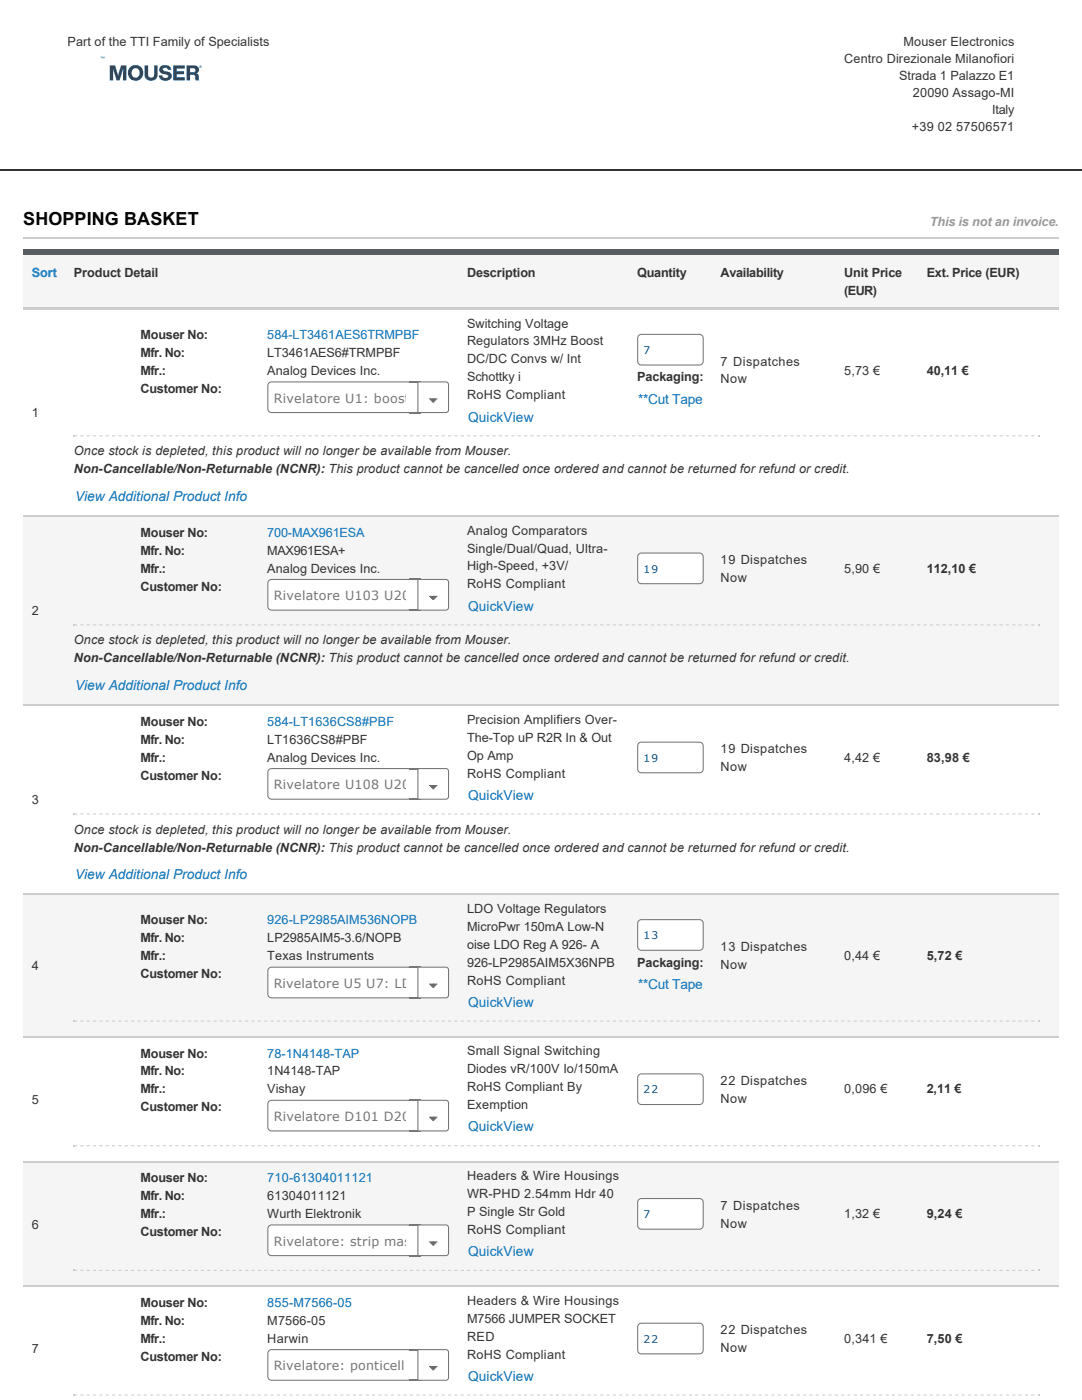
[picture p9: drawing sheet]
<svg xmlns="http://www.w3.org/2000/svg" width="216mm" height="279mm" viewBox="0 0 216 279" stroke-linecap="round" stroke-linejoin="round" font-family="sans-serif">
<path d="M4.6 47.5h206.7" fill="none" stroke="#ccc" stroke-width=".21"/>
<g fill="#fff">
<path d="M4.6 49.8h206.7v.4h-206.7z" fill-rule="evenodd"/>
<path d="M4.6 50.2h8.5v11.4h-8.5z" fill-rule="evenodd"/>
</g>
<path d="M4.6 50.2h8.5v11.4h-8.5z" fill-rule="evenodd" fill="#f5f5f5"/>
<path d="M13.1 50.2h78.4v11.4h-78.4z" fill-rule="evenodd" fill="#fff"/>
<path d="M13.1 50.2h78.4v11.4h-78.4z" fill-rule="evenodd" fill="#f5f5f5"/>
<path d="M91.5 50.2h33.9v11.4h-33.9z" fill-rule="evenodd" fill="#fff"/>
<path d="M91.5 50.2h33.9v11.4h-33.9z" fill-rule="evenodd" fill="#f5f5f5"/>
<path d="M125.4 50.2h16.7v11.4h-16.7z" fill-rule="evenodd" fill="#fff"/>
<path d="M125.4 50.2h16.7v11.4h-16.7z" fill-rule="evenodd" fill="#f5f5f5"/>
<path d="M142.1 50.2h24.7v11.4h-24.7z" fill-rule="evenodd" fill="#fff"/>
<path d="M142.1 50.2h24.7v11.4h-24.7z" fill-rule="evenodd" fill="#f5f5f5"/>
<path d="M166.8 50.2h16.4v11.4h-16.4z" fill-rule="evenodd" fill="#fff"/>
<path d="M166.8 50.2h16.4v11.4h-16.4z" fill-rule="evenodd" fill="#f5f5f5"/>
<path d="M183.2 50.2h24.7v11.4h-24.7z" fill-rule="evenodd" fill="#fff"/>
<path d="M183.2 50.2h24.7v11.4h-24.7z" fill-rule="evenodd" fill="#f5f5f5"/>
<path d="M207.9 50.2h3.4v11.4h-3.4z" fill-rule="evenodd" fill="#fff"/>
<path d="M207.9 50.2h3.4v11.4h-3.4z" fill-rule="evenodd" fill="#f5f5f5"/>
<g fill="#ccc">
<path d="M14.8 86.9h.2v.2h-.2z" fill-rule="evenodd"/>
<path d="M207.3 86.9h.2v.2h-.2z" fill-rule="evenodd"/>
</g>
<path d="M15 87h192" fill="none" stroke="#ccc" stroke-width=".21" stroke-dasharray=".6 .6" stroke-dashoffset=".2" stroke-linecap="butt"/>
<g fill="#f5f5f5">
<path d="M4.6 102.9h8.5v37.7h-8.5z" fill-rule="evenodd"/>
<path d="M13.1 102.9h78.4v20.9h-78.4z" fill-rule="evenodd"/>
<path d="M91.5 102.9h33.9v20.9h-33.9z" fill-rule="evenodd"/>
<path d="M125.4 102.9h16.7v20.9h-16.7z" fill-rule="evenodd"/>
<path d="M142.1 102.9h24.7v20.9h-24.7z" fill-rule="evenodd"/>
<path d="M166.8 102.9h16.4v20.9h-16.4z" fill-rule="evenodd"/>
<path d="M183.2 102.9h24.7v20.9h-24.7z" fill-rule="evenodd"/>
<path d="M207.9 102.9h3.4v20.9h-3.4z" fill-rule="evenodd"/>
<path d="M13.1 123.8h198.2v16.8h-198.2z" fill-rule="evenodd"/>
</g>
<g fill="#ccc">
<path d="M14.8 124.6h.2v.2h-.2z" fill-rule="evenodd"/>
<path d="M207.3 124.6h.2v.2h-.2z" fill-rule="evenodd"/>
</g>
<path d="M15 124.7h192" fill="none" stroke="#ccc" stroke-width=".21" stroke-dasharray=".6 .6" stroke-dashoffset=".2" stroke-linecap="butt"/>
<g fill="#ccc">
<path d="M14.8 162.3h.2v.3h-.2z" fill-rule="evenodd"/>
<path d="M207.3 162.3h.2v.3h-.2z" fill-rule="evenodd"/>
</g>
<path d="M15 162.5h192" fill="none" stroke="#ccc" stroke-width=".21" stroke-dasharray=".6 .6" stroke-dashoffset=".2" stroke-linecap="butt"/>
<g fill="#f5f5f5">
<path d="M4.6 178.4h8.5v28.4h-8.5z" fill-rule="evenodd"/>
<path d="M13.1 178.4h78.4v24.4h-78.4z" fill-rule="evenodd"/>
<path d="M91.5 178.4h33.9v24.4h-33.9z" fill-rule="evenodd"/>
<path d="M125.4 178.4h16.7v24.4h-16.7z" fill-rule="evenodd"/>
<path d="M142.1 178.4h24.7v24.4h-24.7z" fill-rule="evenodd"/>
<path d="M166.8 178.4h16.4v24.4h-16.4z" fill-rule="evenodd"/>
<path d="M183.2 178.4h24.7v24.4h-24.7z" fill-rule="evenodd"/>
<path d="M207.9 178.4h3.4v24.4h-3.4z" fill-rule="evenodd"/>
<path d="M13.1 202.8h198.2v4h-198.2z" fill-rule="evenodd"/>
</g>
<g fill="#ccc">
<path d="M14.8 203.7h.2v.2h-.2z" fill-rule="evenodd"/>
<path d="M207.3 203.7h.2v.2h-.2z" fill-rule="evenodd"/>
</g>
<path d="M15 203.8h192" fill="none" stroke="#ccc" stroke-width=".21" stroke-dasharray=".6 .6" stroke-dashoffset=".2" stroke-linecap="butt"/>
<g fill="#ccc">
<path d="M14.8 228.6h.2v.2h-.2z" fill-rule="evenodd"/>
<path d="M207.3 228.6h.2v.2h-.2z" fill-rule="evenodd"/>
</g>
<path d="M15 228.7h192" fill="none" stroke="#ccc" stroke-width=".21" stroke-dasharray=".6 .6" stroke-dashoffset=".2" stroke-linecap="butt"/>
<g fill="#f5f5f5">
<path d="M4.6 231.7h8.5v24.9h-8.5z" fill-rule="evenodd"/>
<path d="M13.1 231.7h78.4v20.9h-78.4z" fill-rule="evenodd"/>
<path d="M91.5 231.7h33.9v20.9h-33.9z" fill-rule="evenodd"/>
<path d="M125.4 231.7h16.7v20.9h-16.7z" fill-rule="evenodd"/>
<path d="M142.1 231.7h24.7v20.9h-24.7z" fill-rule="evenodd"/>
<path d="M166.8 231.7h16.4v20.9h-16.4z" fill-rule="evenodd"/>
<path d="M183.2 231.7h24.7v20.9h-24.7z" fill-rule="evenodd"/>
<path d="M207.9 231.7h3.4v20.9h-3.4z" fill-rule="evenodd"/>
<path d="M13.1 252.6h198.2v4h-198.2z" fill-rule="evenodd"/>
</g>
<g fill="#ccc">
<path d="M14.8 253.4h.2v.2h-.2z" fill-rule="evenodd"/>
<path d="M207.3 253.4h.2v.2h-.2z" fill-rule="evenodd"/>
</g>
<path d="M15 253.5h192" fill="none" stroke="#ccc" stroke-width=".21" stroke-dasharray=".6 .6" stroke-dashoffset=".2" stroke-linecap="butt"/>
<g fill="#ccc">
<path d="M14.8 278.3h.2v.2h-.2z" fill-rule="evenodd"/>
<path d="M207.3 278.3h.2v.2h-.2z" fill-rule="evenodd"/>
</g>
<path d="M15 278.4h192" fill="none" stroke="#ccc" stroke-width=".21" stroke-dasharray=".6 .6" stroke-dashoffset=".2" stroke-linecap="butt"/>
<path d="M4.6 103h206.7M4.6 140.7h206.7M4.6 178.5h206.7M4.6 206.9h206.7M4.6 231.8h206.7M4.6 256.7h206.7" fill="none" stroke="#ccc" stroke-width=".21"/>
<path d="M4.6 61.6h206.7" fill="none" stroke="#ccc" stroke-width=".42"/>
<path d="M4.6 49.8h206.7v1h-206.7z" fill-rule="evenodd" fill="#585d62"/>
<path d="M127.4 66.9l.6-.3h11.6a.84 .84 0 0 1 .8 .9v4.6a.84 .84 0 0 1-.8 .9h-11.6a.84 .84 0 0 1-.9-.9v-4.6zM127.7 67.2l.5-.2h11.2a.63 .63 0 0 1 .6 .7v4.2a.63 .63 0 0 1-.6 .6h-11.2a.63 .63 0 0 1-.6-.6v-4.2z" fill-rule="evenodd" fill="#757575"/>
<path d="M127.5 67l.5-.2h11.6a.63 .63 0 0 1 .6 .7v4.6a.63 .63 0 0 1-.6 .6h-11.6a.63 .63 0 0 1-.7-.6v-4.6z" fill-rule="evenodd" fill="#fff"/>
<path d="M127.4 110.5l.6-.2h11.6a.84 .84 0 0 1 .8 .8v4.7a.84 .84 0 0 1-.8 .8h-11.6a.84 .84 0 0 1-.9-.8v-4.7zM127.7 110.9l.5-.2h11.2a.63 .63 0 0 1 .6 .6v4.2a.63 .63 0 0 1-.6 .7h-11.2a.63 .63 0 0 1-.6-.7v-4.2z" fill-rule="evenodd" fill="#757575"/>
<path d="M127.5 110.7l.5-.2h11.6a.63 .63 0 0 1 .6 .6v4.7a.63 .63 0 0 1-.6 .6h-11.6a.63 .63 0 0 1-.7-.6v-4.7z" fill-rule="evenodd" fill="#fff"/>
<path d="M127.4 148.3l.6-.3h11.6a.84 .84 0 0 1 .8 .9v4.6a.84 .84 0 0 1-.8 .8h-11.6a.84 .84 0 0 1-.9-.8v-4.6zM127.7 148.6l.5-.2h11.2a.63 .63 0 0 1 .6 .7v4.2a.63 .63 0 0 1-.6 .6h-11.2a.63 .63 0 0 1-.6-.6v-4.2z" fill-rule="evenodd" fill="#757575"/>
<path d="M127.5 148.4l.5-.2h11.6a.63 .63 0 0 1 .6 .7v4.6a.63 .63 0 0 1-.6 .6h-11.6a.63 .63 0 0 1-.7-.6v-4.6z" fill-rule="evenodd" fill="#fff"/>
<path d="M127.4 183.7l.6-.3h11.6a.84 .84 0 0 1 .8 .9v4.6a.84 .84 0 0 1-.8 .9h-11.6a.84 .84 0 0 1-.9-.9v-4.6zM127.7 184l.5-.1h11.2a.63 .63 0 0 1 .6 .6v4.2a.63 .63 0 0 1-.6 .6h-11.2a.63 .63 0 0 1-.6-.6v-4.2z" fill-rule="evenodd" fill="#757575"/>
<path d="M127.5 183.8l.5-.2h11.6a.63 .63 0 0 1 .6 .7v4.6a.63 .63 0 0 1-.6 .6h-11.6a.63 .63 0 0 1-.7-.6v-4.6z" fill-rule="evenodd" fill="#fff"/>
<path d="M127.4 214.5l.6-.3h11.6a.84 .84 0 0 1 .8 .9v4.6a.84 .84 0 0 1-.8 .8h-11.6a.84 .84 0 0 1-.9-.8v-4.6zM127.7 214.8l.5-.2h11.2a.63 .63 0 0 1 .6 .7v4.2a.63 .63 0 0 1-.6 .6h-11.2a.63 .63 0 0 1-.6-.6v-4.2z" fill-rule="evenodd" fill="#757575"/>
<path d="M127.5 214.6l.5-.2h11.6a.63 .63 0 0 1 .6 .7v4.6a.63 .63 0 0 1-.6 .6h-11.6a.63 .63 0 0 1-.7-.6v-4.6z" fill-rule="evenodd" fill="#fff"/>
<path d="M127.4 239.3l.6-.2h11.6a.84 .84 0 0 1 .8 .8v4.7a.84 .84 0 0 1-.8 .8h-11.6a.84 .84 0 0 1-.9-.8v-4.7zM127.7 239.7l.5-.2h11.2a.63 .63 0 0 1 .6 .6v4.3a.63 .63 0 0 1-.6 .6h-11.2a.63 .63 0 0 1-.6-.6v-4.3z" fill-rule="evenodd" fill="#757575"/>
<path d="M127.5 239.5l.5-.2h11.6a.63 .63 0 0 1 .6 .6v4.7a.63 .63 0 0 1-.6 .6h-11.6a.63 .63 0 0 1-.7-.6v-4.7z" fill-rule="evenodd" fill="#fff"/>
<path d="M127.4 264.2l.6-.2h11.6a.84 .84 0 0 1 .8 .8v4.7a.84 .84 0 0 1-.8 .8h-11.6a.84 .84 0 0 1-.9-.8v-4.7zM127.7 264.6l.5-.2h11.2a.63 .63 0 0 1 .6 .6v4.2a.63 .63 0 0 1-.6 .7h-11.2a.63 .63 0 0 1-.6-.7v-4.2z" fill-rule="evenodd" fill="#757575"/>
<path d="M127.5 264.4l.5-.2h11.6a.63 .63 0 0 1 .6 .6v4.7a.63 .63 0 0 1-.6 .6h-11.6a.63 .63 0 0 1-.7-.6v-4.7z" fill-rule="evenodd" fill="#fff"/>
<path d="M53.6 76.4l.6-.3h27.2a.84 .84 0 0 1 .8 .9v4.6a.84 .84 0 0 1-.8 .8h-27.2a.84 .84 0 0 1-.9-.8v-4.6zM53.9 76.7l.5-.2h26.8a.63 .63 0 0 1 .6 .7v4.2a.63 .63 0 0 1-.6 .6h-26.8a.63 .63 0 0 1-.6-.6v-4.2z" fill-rule="evenodd" fill="#757575"/>
<g fill="#fff">
<path d="M53.7 76.5l.5-.2h27.2a.63 .63 0 0 1 .6 .7v4.6a.63 .63 0 0 1-.6 .6h-27.2a.63 .63 0 0 1-.6-.6v-4.6z" fill-rule="evenodd"/>
<path d="M81.6 76.1h2.3v6.3h-2.3z" fill-rule="evenodd"/>
</g>
<path d="M81.6 76.2h2.3M81.6 82.3h2.3" fill="none" stroke="#757575" stroke-width=".21"/>
<path d="M83.8 76.1v6.3" fill="none" stroke="#ccc" stroke-width=".21"/>
<path d="M83.3 76.1h5.7a.63 .63 0 0 1 .6 .6v5.1a.63 .63 0 0 1-.6 .6h-5.7zM83.7 76.5l5.3 .1 .2 .4-.1 4.8-.3 .2h-5.1z" fill-rule="evenodd" fill="#757575"/>
<path d="M83.5 76.3l5.7 .1 .2 .3-.1 5.3-.3 .2h-5.5z" fill-rule="evenodd" fill="#fff"/>
<g fill="#6b6b6b">
<path d="M85.6 79.5h.8v.8h-.8z" fill-rule="evenodd"/>
<path d="M86.4 79.5h.9v.8h-.9z" fill-rule="evenodd"/>
</g>
<path d="M86.4 79.9v-.2" fill="none" stroke="#6b6b6b" stroke-width=".84" stroke-dasharray="2.5 2.5" stroke-dashoffset="1.3" stroke-linecap="butt"/>
<path d="M53.6 115.8l.6-.3h27.2a.84 .84 0 0 1 .8 .9v4.6a.84 .84 0 0 1-.8 .9h-27.2a.84 .84 0 0 1-.9-.9v-4.6zM53.9 116.1l.5-.1h26.8a.63 .63 0 0 1 .6 .6v4.2a.63 .63 0 0 1-.6 .6h-26.8a.63 .63 0 0 1-.6-.6v-4.2z" fill-rule="evenodd" fill="#757575"/>
<g fill="#fff">
<path d="M53.7 115.9l.5-.1h27.2a.63 .63 0 0 1 .6 .6v4.6a.63 .63 0 0 1-.6 .7h-27.2a.63 .63 0 0 1-.6-.7v-4.6z" fill-rule="evenodd"/>
<path d="M81.6 115.5h2.3v6.4h-2.3z" fill-rule="evenodd"/>
</g>
<path d="M81.6 115.6h2.3M81.6 121.8h2.3" fill="none" stroke="#757575" stroke-width=".21"/>
<path d="M83.8 115.5v6.4" fill="none" stroke="#ccc" stroke-width=".21"/>
<path d="M83.3 115.5h5.7a.63 .63 0 0 1 .6 .7v5a.63 .63 0 0 1-.6 .7h-5.7zM83.7 116h5.3l.2 .4-.1 4.8-.3 .2h-5.1z" fill-rule="evenodd" fill="#757575"/>
<path d="M83.5 115.8h5.7l.2 .4-.1 5.2-.3 .3h-5.5z" fill-rule="evenodd" fill="#fff"/>
<g fill="#6b6b6b">
<path d="M85.6 118.9h.8v.9h-.8z" fill-rule="evenodd"/>
<path d="M86.4 118.9h.9v.9h-.9z" fill-rule="evenodd"/>
</g>
<path d="M86.4 119.3v-.2" fill="none" stroke="#6b6b6b" stroke-width=".84" stroke-dasharray="2.5 2.5" stroke-dashoffset="1.3" stroke-linecap="butt"/>
<path d="M53.6 153.5l.6-.2h27.2a.84 .84 0 0 1 .8 .8v4.7a.84 .84 0 0 1-.8 .8h-27.2a.84 .84 0 0 1-.9-.8v-4.7zM53.9 153.9l.5-.2h26.8a.63 .63 0 0 1 .6 .6v4.3a.63 .63 0 0 1-.6 .6h-26.8a.63 .63 0 0 1-.6-.6v-4.3z" fill-rule="evenodd" fill="#757575"/>
<g fill="#fff">
<path d="M53.7 153.7l.5-.2h27.2a.63 .63 0 0 1 .6 .6v4.7a.63 .63 0 0 1-.6 .6h-27.2a.63 .63 0 0 1-.6-.6v-4.7z" fill-rule="evenodd"/>
<path d="M81.6 153.3h2.3v6.3h-2.3z" fill-rule="evenodd"/>
</g>
<path d="M81.6 153.4h2.3M81.6 159.5h2.3" fill="none" stroke="#757575" stroke-width=".21"/>
<path d="M83.8 153.3v6.3" fill="none" stroke="#ccc" stroke-width=".21"/>
<path d="M83.3 153.3h5.7a.63 .63 0 0 1 .6 .6v5.1a.63 .63 0 0 1-.6 .6h-5.7zM83.7 153.7h5.1l.3 .2 .1 4.9-.2 .3-5.3 .1z" fill-rule="evenodd" fill="#757575"/>
<path d="M83.5 153.5h5.5l.3 .2 .1 5.3-.2 .3-5.7 .1z" fill-rule="evenodd" fill="#fff"/>
<g fill="#6b6b6b">
<path d="M85.6 156.7h.8v.8h-.8z" fill-rule="evenodd"/>
<path d="M86.4 156.7h.9v.8h-.9z" fill-rule="evenodd"/>
</g>
<path d="M86.4 157.1v-.2" fill="none" stroke="#6b6b6b" stroke-width=".84" stroke-dasharray="2.5 2.5" stroke-dashoffset="1.3" stroke-linecap="butt"/>
<path d="M53.6 193.2l.6-.3h27.2a.84 .84 0 0 1 .8 .9v4.6a.84 .84 0 0 1-.8 .8h-27.2a.84 .84 0 0 1-.9-.8v-4.6zM53.9 193.5l.5-.2h26.8a.63 .63 0 0 1 .6 .7v4.2a.63 .63 0 0 1-.6 .6h-26.8a.63 .63 0 0 1-.6-.6v-4.2z" fill-rule="evenodd" fill="#757575"/>
<g fill="#fff">
<path d="M53.7 193.3l.5-.2h27.2a.63 .63 0 0 1 .6 .7v4.6a.63 .63 0 0 1-.6 .6h-27.2a.63 .63 0 0 1-.6-.6v-4.6z" fill-rule="evenodd"/>
<path d="M81.6 192.9h2.3v6.3h-2.3z" fill-rule="evenodd"/>
</g>
<path d="M81.6 193h2.3M81.6 199.1h2.3" fill="none" stroke="#757575" stroke-width=".21"/>
<path d="M83.8 192.9v6.3" fill="none" stroke="#ccc" stroke-width=".21"/>
<path d="M83.3 192.9h5.7a.63 .63 0 0 1 .6 .7v5a.63 .63 0 0 1-.6 .6h-5.7zM83.7 193.3h5.1l.3 .2 .1 4.9-.2 .4h-5.3z" fill-rule="evenodd" fill="#757575"/>
<path d="M83.5 193.1h5.5l.3 .2 .1 5.3-.2 .4h-5.7z" fill-rule="evenodd" fill="#fff"/>
<g fill="#6b6b6b">
<path d="M85.6 196.3h.8v.8h-.8z" fill-rule="evenodd"/>
<path d="M86.4 196.3h.9v.8h-.9z" fill-rule="evenodd"/>
</g>
<path d="M86.4 196.7v-.2" fill="none" stroke="#6b6b6b" stroke-width=".84" stroke-dasharray="2.5 2.5" stroke-dashoffset="1.3" stroke-linecap="butt"/>
<path d="M53.6 219.7l.6-.2h27.2a.84 .84 0 0 1 .8 .8v4.7a.84 .84 0 0 1-.8 .8h-27.2a.84 .84 0 0 1-.9-.8v-4.7zM53.9 220.1l.5-.2h26.8a.63 .63 0 0 1 .6 .6v4.3a.63 .63 0 0 1-.6 .6h-26.8a.63 .63 0 0 1-.6-.6v-4.3z" fill-rule="evenodd" fill="#757575"/>
<g fill="#fff">
<path d="M53.7 219.9l.5-.2h27.2a.63 .63 0 0 1 .6 .6v4.7a.63 .63 0 0 1-.6 .6h-27.2a.63 .63 0 0 1-.6-.6v-4.7z" fill-rule="evenodd"/>
<path d="M81.6 219.5h2.3v6.3h-2.3z" fill-rule="evenodd"/>
</g>
<path d="M81.6 219.6h2.3M81.6 225.7h2.3" fill="none" stroke="#757575" stroke-width=".21"/>
<path d="M83.8 219.5v6.3" fill="none" stroke="#ccc" stroke-width=".21"/>
<path d="M83.3 219.5h5.7a.63 .63 0 0 1 .6 .6v5.1a.63 .63 0 0 1-.6 .6h-5.7zM83.7 219.9h5.1l.3 .2 .1 4.9-.2 .3-5.3 .1z" fill-rule="evenodd" fill="#757575"/>
<path d="M83.5 219.7h5.5l.3 .2 .1 5.3-.2 .3-5.7 .1z" fill-rule="evenodd" fill="#fff"/>
<g fill="#6b6b6b">
<path d="M85.6 222.9h.8v.8h-.8z" fill-rule="evenodd"/>
<path d="M86.4 222.9h.9v.8h-.9z" fill-rule="evenodd"/>
</g>
<path d="M86.4 223.3v-.2" fill="none" stroke="#6b6b6b" stroke-width=".84" stroke-dasharray="2.5 2.5" stroke-dashoffset="1.3" stroke-linecap="butt"/>
<path d="M53.6 244.6l.6-.2h27.2a.84 .84 0 0 1 .8 .8v4.6a.84 .84 0 0 1-.8 .9h-27.2a.84 .84 0 0 1-.9-.9v-4.6zM53.9 245l.5-.2h26.8a.63 .63 0 0 1 .6 .6v4.2a.63 .63 0 0 1-.6 .7h-26.8a.63 .63 0 0 1-.6-.7v-4.2z" fill-rule="evenodd" fill="#757575"/>
<g fill="#fff">
<path d="M53.7 244.8l.5-.2h27.2a.63 .63 0 0 1 .6 .6v4.6a.63 .63 0 0 1-.6 .7h-27.2a.63 .63 0 0 1-.6-.7v-4.6z" fill-rule="evenodd"/>
<path d="M81.6 244.4h2.3v6.3h-2.3z" fill-rule="evenodd"/>
</g>
<path d="M81.6 244.5h2.3M81.6 250.6h2.3" fill="none" stroke="#757575" stroke-width=".21"/>
<path d="M83.8 244.4v6.3" fill="none" stroke="#ccc" stroke-width=".21"/>
<path d="M83.3 244.4h5.7a.63 .63 0 0 1 .6 .6v5.1a.63 .63 0 0 1-.6 .6h-5.7zM83.7 244.8h5.1l.3 .2 .1 4.8-.2 .4-5.3 .1z" fill-rule="evenodd" fill="#757575"/>
<path d="M83.5 244.6h5.5l.3 .2 .1 5.3-.2 .3-5.7 .1z" fill-rule="evenodd" fill="#fff"/>
<g fill="#6b6b6b">
<path d="M85.6 247.7h.8v.9h-.8z" fill-rule="evenodd"/>
<path d="M86.4 247.7h.9v.9h-.9z" fill-rule="evenodd"/>
</g>
<path d="M86.4 248.2v-.3" fill="none" stroke="#6b6b6b" stroke-width=".84" stroke-dasharray="2.5 2.5" stroke-dashoffset="1.3" stroke-linecap="butt"/>
<path d="M53.6 269.5l.6-.3h27.2a.84 .84 0 0 1 .8 .9v4.6a.84 .84 0 0 1-.8 .9h-27.2a.84 .84 0 0 1-.9-.9v-4.6zM53.9 269.8l.5-.1h26.8a.63 .63 0 0 1 .6 .6v4.2a.63 .63 0 0 1-.6 .6h-26.8a.63 .63 0 0 1-.6-.6v-4.2z" fill-rule="evenodd" fill="#757575"/>
<g fill="#fff">
<path d="M53.7 269.6l.5-.1h27.2a.63 .63 0 0 1 .6 .6v4.6a.63 .63 0 0 1-.6 .7h-27.2a.63 .63 0 0 1-.6-.7v-4.6z" fill-rule="evenodd"/>
<path d="M81.6 269.2h2.3v6.4h-2.3z" fill-rule="evenodd"/>
</g>
<path d="M81.6 269.3h2.3M81.6 275.5h2.3" fill="none" stroke="#757575" stroke-width=".21"/>
<path d="M83.8 269.2v6.4" fill="none" stroke="#ccc" stroke-width=".21"/>
<path d="M83.3 269.2h5.7a.63 .63 0 0 1 .6 .7v5a.63 .63 0 0 1-.6 .7h-5.7zM83.7 269.7h5.1l.3 .2 .1 4.8-.2 .4h-5.3z" fill-rule="evenodd" fill="#757575"/>
<path d="M83.5 269.5h5.5l.3 .2 .1 5.2-.2 .4-5.7 .1z" fill-rule="evenodd" fill="#fff"/>
<g fill="#6b6b6b">
<path d="M85.6 272.6h.8v.9h-.8z" fill-rule="evenodd"/>
<path d="M86.4 272.6h.9v.9h-.9z" fill-rule="evenodd"/>
</g>
<path d="M86.4 273v-.2" fill="none" stroke="#6b6b6b" stroke-width=".84" stroke-dasharray="2.5 2.5" stroke-dashoffset="1.3" stroke-linecap="butt"/>
<path d="M0 0h215.9v33.9h-215.9z" fill-rule="evenodd" fill="#fff"/>
<path d="M0 33.8h215.9" fill="none" stroke="#333" stroke-width=".21"/>
<g fill="#0f4b84">
<path d="M21.9 13.1h1.1l.6 2 .6-2h1v2.9h-.7l.1-2.3-.8 2.3h-.5l-.7-2.3v2.3h-.7z"/>
<path d="M28.8 13.1h.8v1.8a.59 .59 0 0 0 .5 .6 .59 .59 0 0 0 .6-.6v-1.8h.7v1.8a1.31 1.31 0 0 1-1.3 1.2 1.31 1.31 0 0 1-1.3-1.2z"/>
<path d="M32 13.3a1.32 1.32 0 0 1 2.2 .7h-.7l-.1-.3a.59 .59 0 0 0-.9 .1 .67 .67 0 0 0 .8 .5 .96 .96 0 0 1 1 1 .96 .96 0 0 1-1.3 .8 1.12 1.12 0 0 1-1.3-1h.7a.61 .61 0 0 0 .5 .5 .61 .61 0 0 0 .7-.4 .69 .69 0 0 0-.8-.4 .92 .92 0 0 1-.9-.5 .92 .92 0 0 1 .1-1z"/>
<path d="M34.6 13.1h2.3v.6h-1.6v.5h1.4v.6h-1.4v.6h1.6v.6h-2.3z"/>
<path d="M25.5 14.5a1.6 1.6 0 0 1 3.2 0 1.6 1.6 0 0 1-3.2 0zM26.5 13.9a.95 .95 0 0 0-.2 1.1 .95 .95 0 0 0 1.1 .4 .91 .91 0 0 0 .4-1.3 .91 .91 0 0 0-1.3-.2z"/>
<path d="M37.2 13.1h1.4a.87 .87 0 0 1 1 .3 .87 .87 0 0 1-.1 1.1l-.3 .1a1.85 1.85 0 0 1 .6 1.4h-.8l-.1-.9-.4-.2h-.6v1.1h-.7zM37.9 13.6v.8h.9a.41 .41 0 0 0 0-.7z"/>
<path d="M20.1 11.3h.2l-.1 .3zM20.4 11.3h.1l.1 .3 .1-.3h.1v.3v-.2l-.1 .2-.2-.2-.1 .2z"/>
<path d="M39.8 13.3a.25 .25 0 0 1 .5 0 .25 .25 0 0 1-.5 0zM39.8 13.3a.2 .2 0 0 0 .4 0 .2 .2 0 0 0-.4 0zM39.9 13.2h.2v.2l-.1-.1-.1 .1zM40 13.2l.1 .1z"/>
</g>
<text font-size="3.6" x="4.6" y="44.9">SHOPPING BASKET</text>
<g font-size="2.7" fill="#0070bb">
<text x="127.3" y="80.5">**Cut Tape</text>
<text x="93.4" y="84.1">QuickView</text>
<text x="15" y="99.9">View Additional Product Info</text>
<text x="93.4" y="121.9">QuickView</text>
<text x="15" y="137.7">View Additional Product Info</text>
<text x="93.4" y="159.6">QuickView</text>
<text x="15" y="175.4">View Additional Product Info</text>
<text x="127.3" y="197.3">**Cut Tape</text>
<text x="93.4" y="200.9">QuickView</text>
<text x="93.4" y="225.8">QuickView</text>
<text x="93.4" y="250.7">QuickView</text>
<text x="93.4" y="275.6">QuickView</text>
</g>
<g font-size="2.5" fill="#333">
<text x="13.5" y="9.3">Part of the TTI Family of Specialists</text>
<text x="180.3" y="9.3">Mouser Electronics</text>
<text x="168.5" y="12.7">Centro Direzionale Milanofiori</text>
<text x="179.4" y="16">Strada 1 Palazzo E1</text>
<text x="182.2" y="19.4">20090 Assago­MI</text>
<text x="198" y="22.8">Italy</text>
<text x="182" y="26.1">+39 02 57506571</text>
<text x="14.8" y="55.2">Product Detail</text>
<text x="93.2" y="55.2">Description</text>
<text x="127.1" y="55.2">Quantity</text>
<text x="143.8" y="55.2">Availability</text>
<text x="168.5" y="55.2">Unit Price</text>
<text x="168.5" y="58.8">(EUR)</text>
<text x="184.9" y="55.2">Ext. Price (EUR)</text>
<text x="93.2" y="65.4">Switching Voltage</text>
<text x="28" y="67.7">Mouser No:</text>
<text x="28" y="71.3">Mfr. No:</text>
<text x="53.3" y="71.3">LT3461AES6#TRMPBF</text>
<text x="93.2" y="68.9">Regulators 3MHz Boost</text>
<text x="28" y="74.8">Mfr.:</text>
<text x="53.3" y="74.8">Analog Devices Inc.</text>
<text x="93.2" y="72.5">DC/DC Convs w/ Int</text>
<text x="93.2" y="76.1">Schottky i</text>
<text x="127.1" y="76.1">Packaging:</text>
<text x="143.8" y="73">7 Dispatches</text>
<text x="143.8" y="76.5">Now</text>
<text x="168.5" y="74.8">5,73 €</text>
<text x="184.9" y="74.8">40,11 €</text>
<text x="6.3" y="83.3">1</text>
<text x="28" y="78.4">Customer No:</text>
<text x="93.2" y="79.7">RoHS Compliant</text>
<text x="14.8" y="90.9">Once stock is depleted, this product will no longer be available from Mouser.</text>
<text x="14.8" y="94.5">Non­Cancellable/Non­Returnable (NCNR): This product cannot be cancelled once ordered and cannot be returned for refund or credit.</text>
<text x="28" y="107.1">Mouser No:</text>
<text x="93.2" y="106.7">Analog Comparators</text>
<text x="28" y="110.7">Mfr. No:</text>
<text x="53.3" y="110.7">MAX961ESA+</text>
<text x="93.2" y="110.3">Single/Dual/Quad, Ultra-</text>
<text x="93.2" y="113.9">High­Speed, +3V/</text>
<text x="143.8" y="112.6">19 Dispatches</text>
<text x="28" y="114.3">Mfr.:</text>
<text x="28" y="117.9">Customer No:</text>
<text x="53.3" y="114.3">Analog Devices Inc.</text>
<text x="93.2" y="117.4">RoHS Compliant</text>
<text x="143.8" y="116.2">Now</text>
<text x="168.5" y="114.3">5,90 €</text>
<text x="184.9" y="114.3">112,10 €</text>
<text x="6.3" y="122.7">2</text>
<text x="14.8" y="128.6">Once stock is depleted, this product will no longer be available from Mouser.</text>
<text x="14.8" y="132.2">Non­Cancellable/Non­Returnable (NCNR): This product cannot be cancelled once ordered and cannot be returned for refund or credit.</text>
<text x="28" y="144.8">Mouser No:</text>
<text x="28" y="148.4">Mfr. No:</text>
<text x="53.3" y="148.4">LT1636CS8#PBF</text>
<text x="93.2" y="144.4">Precision Amplifiers Over-</text>
<text x="93.2" y="148">The­Top uP R2R In &amp; Out</text>
<text x="28" y="152">Mfr.:</text>
<text x="28" y="155.6">Customer No:</text>
<text x="53.3" y="152">Analog Devices Inc.</text>
<text x="93.2" y="151.6">Op Amp</text>
<text x="93.2" y="155.2">RoHS Compliant</text>
<text x="143.8" y="150.3">19 Dispatches</text>
<text x="143.8" y="153.9">Now</text>
<text x="168.5" y="152">4,42 €</text>
<text x="184.9" y="152">83,98 €</text>
<text x="6.3" y="160.4">3</text>
<text x="14.8" y="166.4">Once stock is depleted, this product will no longer be available from Mouser.</text>
<text x="14.8" y="169.9">Non­Cancellable/Non­Returnable (NCNR): This product cannot be cancelled once ordered and cannot be returned for refund or credit.</text>
<text x="28" y="184.5">Mouser No:</text>
<text x="93.2" y="182.2">LDO Voltage Regulators</text>
<text x="93.2" y="185.8">MicroPwr 150mA Low­N</text>
<text x="28" y="188.1">Mfr. No:</text>
<text x="28" y="191.7">Mfr.:</text>
<text x="53.3" y="188.1">LP2985AIM5­3.6/NOPB</text>
<text x="53.3" y="191.7">Texas Instruments</text>
<text x="93.2" y="189.3">oise LDO Reg A 926­ A</text>
<text x="143.8" y="189.8">13 Dispatches</text>
<text x="168.5" y="191.7">0,44 €</text>
<text x="184.9" y="191.7">5,72 €</text>
<text x="6.3" y="193.6">4</text>
<text x="28" y="195.2">Customer No:</text>
<text x="93.2" y="192.9">926­LP2985AIM5X36NPB</text>
<text x="93.2" y="196.5">RoHS Compliant</text>
<text x="127.1" y="192.9">Packaging:</text>
<text x="143.8" y="193.3">Now</text>
<text x="28" y="211.1">Mouser No:</text>
<text x="28" y="214.6">Mfr. No:</text>
<text x="53.3" y="214.6">1N4148­TAP</text>
<text x="93.2" y="210.6">Small Signal Switching</text>
<text x="93.2" y="214.2">Diodes vR/100V Io/150mA</text>
<text x="6.3" y="220.3">5</text>
<text x="28" y="218.2">Mfr.:</text>
<text x="28" y="221.8">Customer No:</text>
<text x="53.3" y="218.2">Vishay</text>
<text x="93.2" y="217.8">RoHS Compliant By</text>
<text x="93.2" y="221.4">Exemption</text>
<text x="143.8" y="216.5">22 Dispatches</text>
<text x="143.8" y="220.1">Now</text>
<text x="168.5" y="218.2">0,096 €</text>
<text x="184.9" y="218.2">2,11 €</text>
<text x="28" y="235.9">Mouser No:</text>
<text x="28" y="239.5">Mfr. No:</text>
<text x="53.3" y="239.5">61304011121</text>
<text x="93.2" y="235.5">Headers &amp; Wire Housings</text>
<text x="93.2" y="239.1">WR­PHD 2.54mm Hdr 40</text>
<text x="6.3" y="245.2">6</text>
<text x="28" y="243.1">Mfr.:</text>
<text x="53.3" y="243.1">Wurth Elektronik</text>
<text x="93.2" y="242.7">P Single Str Gold</text>
<text x="143.8" y="241.4">7 Dispatches</text>
<text x="143.8" y="245">Now</text>
<text x="168.5" y="243.1">1,32 €</text>
<text x="184.9" y="243.1">9,24 €</text>
<text x="28" y="246.7">Customer No:</text>
<text x="93.2" y="246.3">RoHS Compliant</text>
<text x="28" y="260.8">Mouser No:</text>
<text x="93.2" y="260.4">Headers &amp; Wire Housings</text>
<text x="93.2" y="264">M7566 JUMPER SOCKET</text>
<text x="28" y="264.4">Mfr. No:</text>
<text x="28" y="268">Mfr.:</text>
<text x="53.3" y="264.4">M7566­05</text>
<text x="53.3" y="268">Harwin</text>
<text x="93.2" y="267.6">RED</text>
<text x="143.8" y="266.3">22 Dispatches</text>
<text x="143.8" y="269.9">Now</text>
<text x="168.5" y="268">0,341 €</text>
<text x="184.9" y="268">7,50 €</text>
<text x="6.3" y="270.1">7</text>
<text x="28" y="271.6">Customer No:</text>
<text x="93.2" y="271.1">RoHS Compliant</text>
</g>
<text font-size="2.5" fill="#999" x="185.5" y="45.1">This is not an invoice.</text>
<g font-size="2.5" fill="#0070bb">
<text x="6.3" y="55.2">Sort</text>
<text x="53.3" y="67.7">584­LT3461AES6TRMPBF</text>
<text x="53.3" y="107.1">700­MAX961ESA</text>
<text x="53.3" y="144.8">584­LT1636CS8#PBF</text>
<text x="53.3" y="184.5">926­LP2985AIM536NOPB</text>
<text x="53.3" y="211.1">78­1N4148­TAP</text>
<text x="53.3" y="235.9">710­61304011121</text>
<text x="53.3" y="260.8">855­M7566­05</text>
</g>
<g font-size="2.5" fill="#757575">
<text x="54.6" y="80.3">Rivelatore U1: boost</text>
<text x="54.6" y="119.8">Rivelatore U103 U203</text>
<text x="54.6" y="157.5">Rivelatore U108 U208</text>
<text x="54.6" y="197.1">Rivelatore U5 U7: LDO</text>
<text x="54.6" y="223.7">Rivelatore D101 D201</text>
<text x="54.6" y="248.6">Rivelatore: strip mas</text>
<text x="54.6" y="273.5">Rivelatore: ponticell</text>
</g>
<g font-size="2.1" fill="#004b85">
<text x="128.4" y="70.6">7</text>
<text x="128.4" y="114.3">19</text>
<text x="128.4" y="152">19</text>
<text x="128.4" y="187.4">13</text>
<text x="128.4" y="218.2">22</text>
<text x="128.4" y="243.1">7</text>
<text x="128.4" y="268">22</text>
</g>
</svg>
